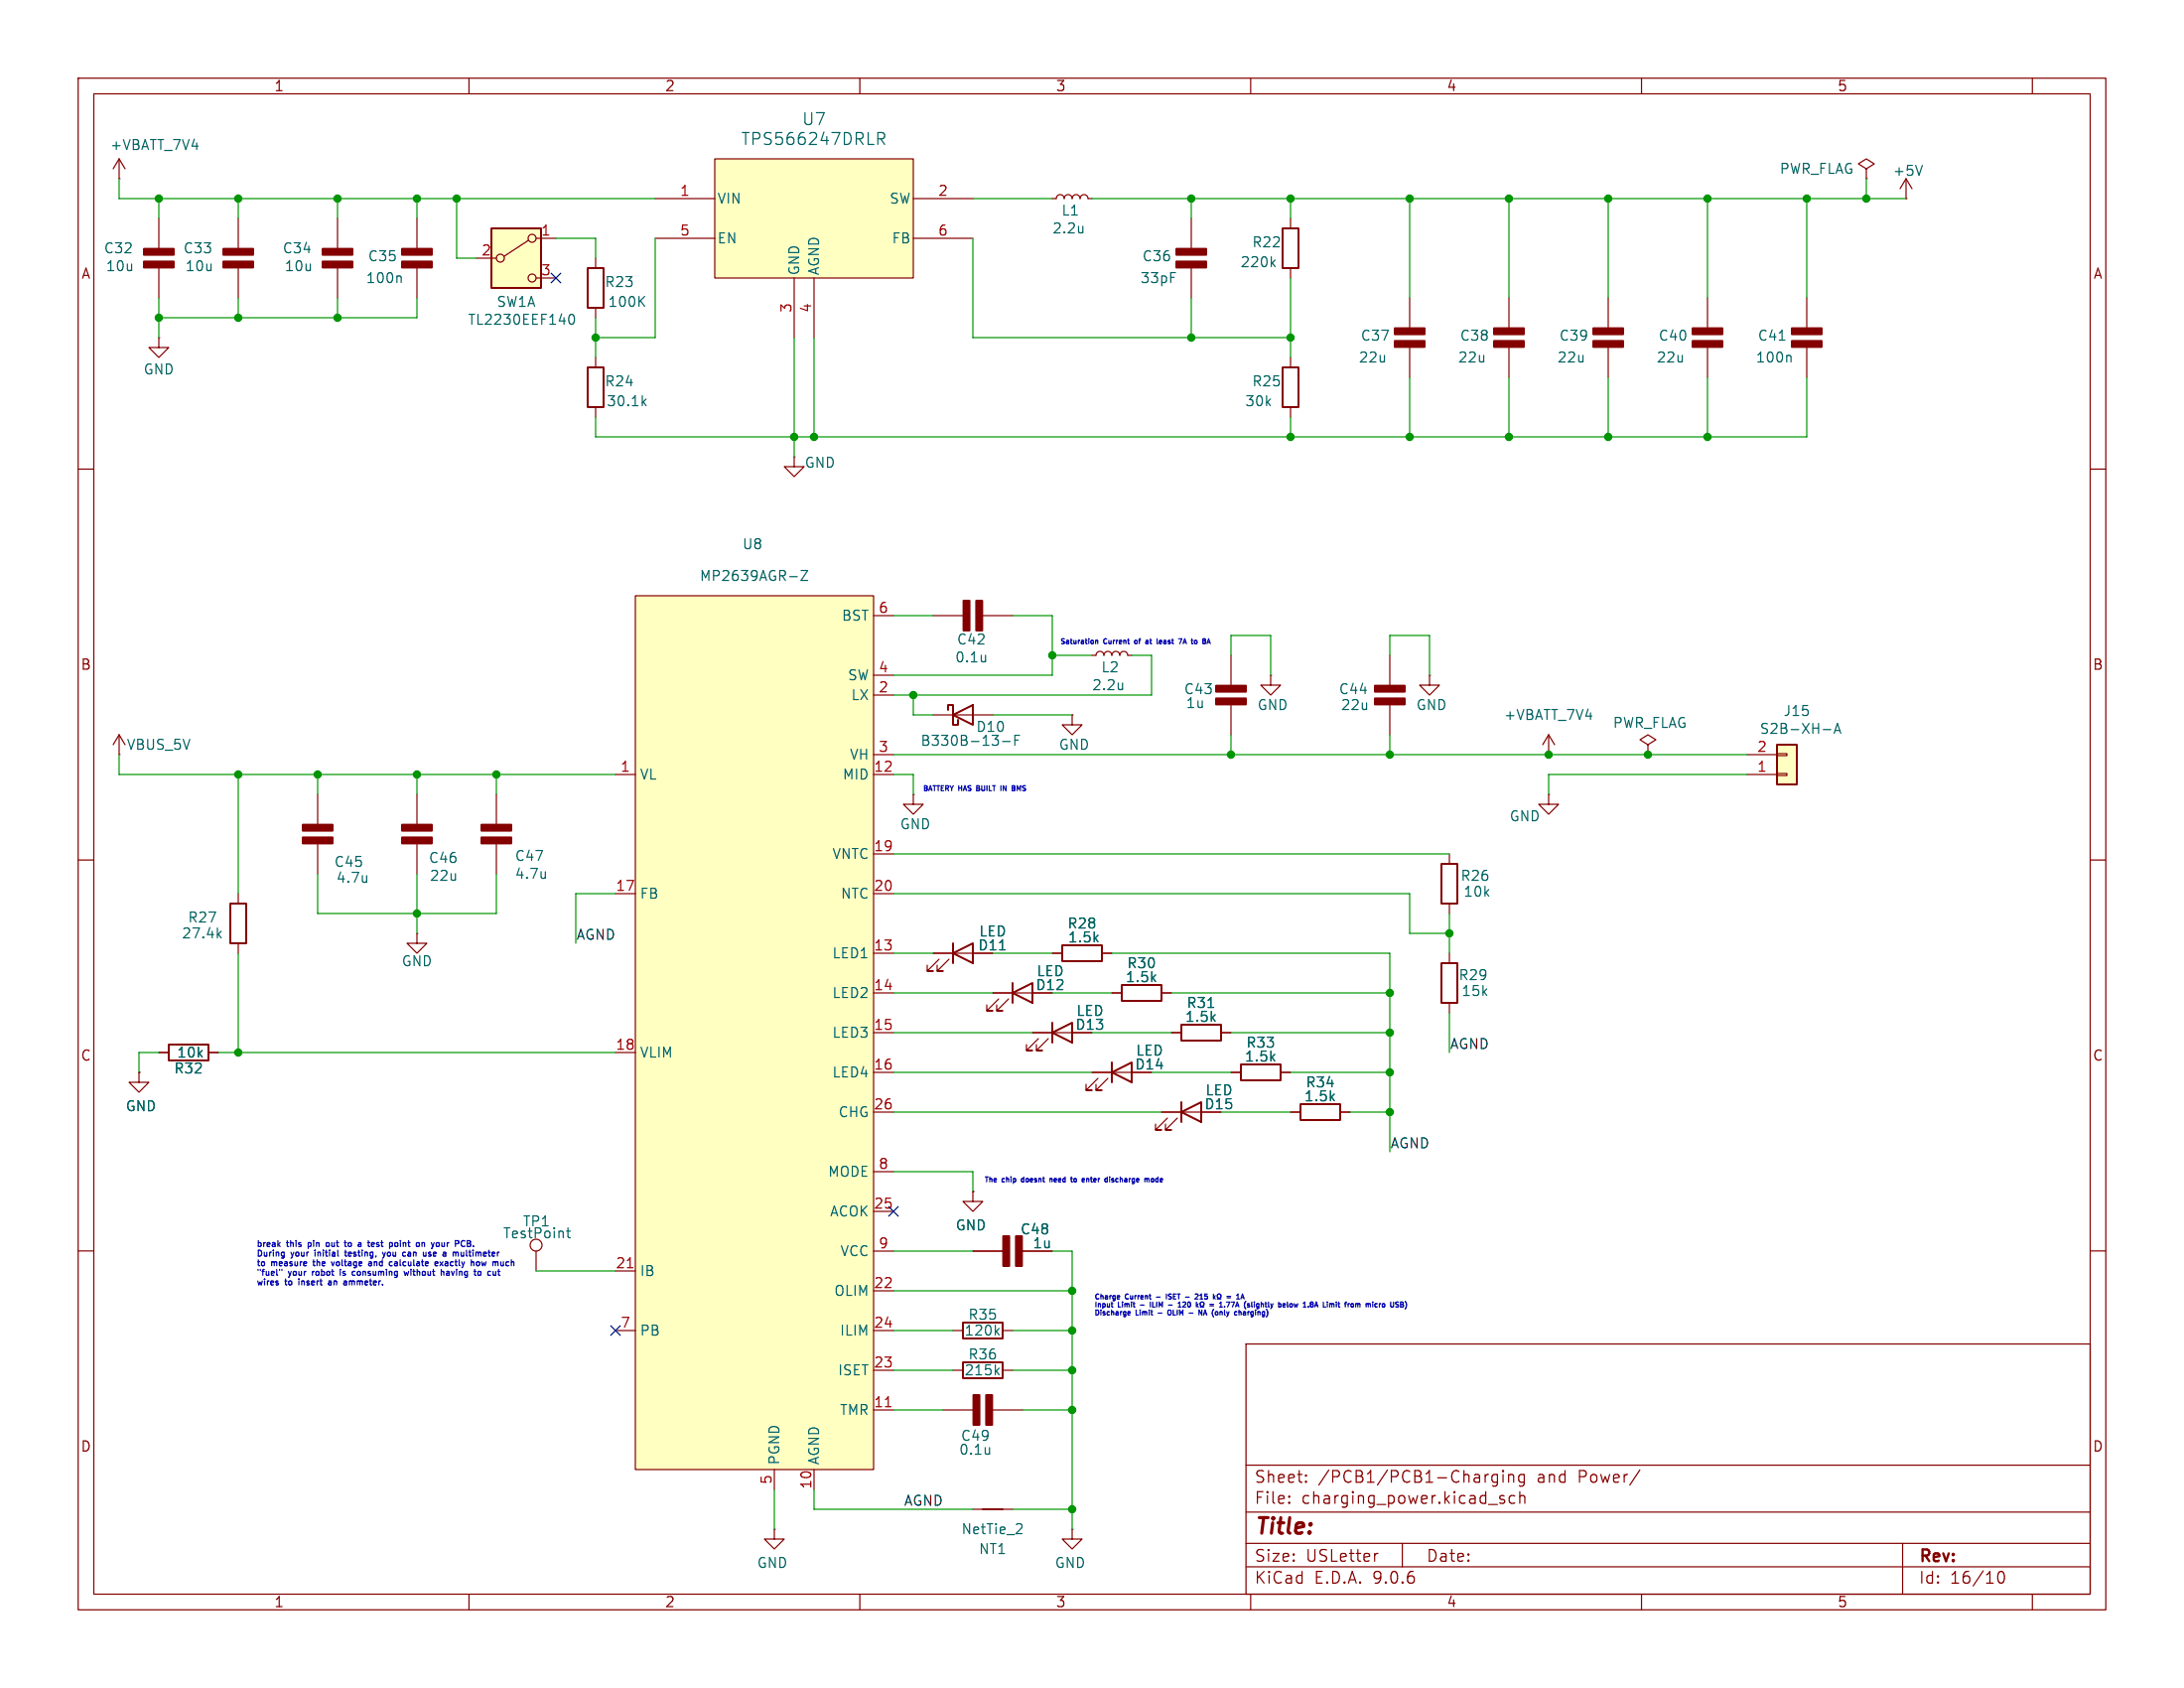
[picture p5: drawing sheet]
<svg xmlns="http://www.w3.org/2000/svg" width="279mm" height="216mm" viewBox="0 0 279 216" stroke-linecap="round" stroke-linejoin="round" font-family="sans-serif">
<g fill="none" stroke="#840000" stroke-width=".15">
<path d="M10 10h259.4v195.9h-259.4zM12 12h255.4v191.9h-255.4zM60 10v2M110 10v2M160 10v2M210 10v2M260 10v2M15.2 22.9h.1M15.2 20.3l-.7 1.3M15.2 20.3l.8 1.3M15.2 20.3v2.6M165.1 27.9v1.3"/>
<path d="M165.1 34.3v1.3M193 38.1v3.9M205.7 38.1v3.9M218.4 38.1v3.9M231.1 38.1v3.9M238.8 21.6l1-.6-1-.7-1.1 .7 1.1 .6v1.3M238.8 22.9h.1M193 44.4v3.9M205.7 44.4v3.9M218.4 44.4v3.9M231.1 44.4v3.9M10 60h2"/>
<path d="M119.4 78.7h3.9M125.7 78.7h3.8M267.4 60h2M139.7 83.8h.5a.51 .51 0 0 1 .5-.5 .51 .51 0 0 1 .5 .5 .51 .51 0 0 1 .5-.5 .51 .51 0 0 1 .5 .5 .51 .51 0 0 1 .5-.5 .51 .51 0 0 1 .6 .5 .51 .51 0 0 1 .5-.5 .51 .51 0 0 1 .5 .5h.5M157.5 83.8v3.9M157.5 90.1v3.9M162.6 86.4v1.2h1.2l-1.2 1.3-1.3-1.3h1.3M162.6 86.4h.1M182.9 86.4v1.2h1.2l-1.2 1.3-1.3-1.3h1.3M182.9 86.4h.1M198.1 96.5h.1M198.1 94l-.7 1.3"/>
<path d="M198.1 94l.8 1.3M198.1 94v2.5M210.8 95.3l1-.7-1-.6-1 .6 1 .7v1.2M210.8 96.5h.1M10 110h2M30.5 114.3v1.3M53.3 101.6v3.9M53.3 107.9v3.9M116.8 101.6v1.3h1.3l-1.3 1.2-1.2-1.2h1.2M116.8 101.6h.1M185.4 109.2v1.3M185.4 115.6v1.2"/>
<path d="M198.1 101.6v1.3h1.3l-1.3 1.2-1.3-1.2h1.3M198.1 101.6h.1M267.4 110h2M30.5 120.7v1.2M119.4 121.9h7.6M120.1 122.7l-1.5 1.5h.8h-.8v-.8M121.4 122.7l-1.5 1.5h.7h-.7v-.8M127 127h5.1M127.8 127.8l-1.6 1.5h.8h-.8v-.8M129 127.8l-1.5 1.5h.8h-.8v-.8M134.6 121.9h1.3M139.7 137.2h5.1"/>
<path d="M140.5 137.9l-1.6 1.5h.8h-.8v-.7M141 121.9h1.2M141.7 137.9l-1.5 1.5h.8h-.8v-.7M149.9 132.1h1.2M156.2 132.1h1.3M157.5 137.2h1.2M163.8 137.2h1.3M185.4 121.9v1.3M185.4 128.3v1.2M124.5 152.4v1.3h1.2l-1.2 1.2-1.3-1.2h1.3M124.5 152.4h.1M165.1 142.2h1.3"/>
<path d="M171.4 142.2h1.3M10 160h2M159.4 171.9h108v32h-108zM267.4 160h2M99.1 195.6v1.3h1.2l-1.2 1.2-1.3-1.2h1.3M99.1 195.6h.1M159.4 197.4h108M159.4 193.4h108M159.4 187.4h108M164.9 192.1l.1 .1-.1 .1M164.9 192.1v.1v.1M164.9 191.4v.1"/>
<path d="M164.9 192.1v.2M164.9 191.4h.1l-.1 .1M167.1 189.4v.1v.1M167.1 189.4l-.1 .1 .1 .1M167.1 188.7v.1M167.1 189.4v.2M167.1 188.7h-.1l.1 .1M176.3 198.7l-.3 .1M179.4 197.4v3M191.6 188.6v1.2a.41 .41 0 0 1-.7 .2M191.6 188.7l-.5-.1-.2 .3v.4l.1 .2 .1 .1 .5-.1M192.3 188.1v.1"/>
<path d="M192.3 188.6v1M192.3 188.1l-.1 .1h.1M192.3 188.1l.1 .1h-.1M192.4 191.4l-.3-.1-.2 .2v.2l.5 .2 .1 .1-.1 .2-.1 .1-.4-.1M193 188.7a.37 .37 0 0 1 .6 .1v.8M193 188.6v1M193.8 191.4l-.4-.1-.3 .3v.4l.1 .2 .2 .1 .4-.1M194.4 191.4a.37 .37 0 0 1 .7 .1v.8M194.4 190.8v1.5M195 188.6v1.2a.41 .41 0 0 1-.6 .2M195 188.7l-.4-.1-.3 .3v.4l.1 .2 .2 .1 .4-.1M209.8 188l-1.3 1.9"/>
<path d="M243.4 197.4v6.5M60 203.9v2M110 203.9v2M159.4 200.4h108M160 203.9v2M210 203.9v2M255.7 201.1a.36 .36 0 0 1 .4-.1 .36 .36 0 0 1 .3 .3 .77 .77 0 0 1-.5 1.2 .91 .91 0 0 1-.2-1.4zM260 203.9v2"/>
</g>
<g fill="none" stroke="#840000" stroke-width=".25">
<path d="M164.1 29.2h2v5.1h-2zM29.5 115.6h2v5.1h-2zM184.4 110.5h2v5.1h-2zM121.9 121.9l2.6-1.2v2.5zM121.9 120.7v2.5M129.5 127l2.6-1.3v2.6zM129.5 125.7v2.6M135.9 120.9h5.1v2h-5.1zM142.2 137.2l2.6-1.3v2.5zM142.2 135.9v2.5M151.1 131.1h5.1v2h-5.1zM158.7 136.1h5.1v2.1h-5.1z"/>
<path d="M184.4 123.2h2v5.1h-2zM166.4 141.2h5v2.1h-5z"/>
</g>
<path d="M162.8 33.6l.3 .5M163.1 33.3l-.5 .4M227.6 43.5h.7M228.9 45.5l.2 .1v.7M126.1 83.8v.9M126.1 84.5l-.1 .1M143.6 87.4v.8M143.6 88.1h-.1M27.9 119.5l.4 .5M28.3 119.1l-.5 .5M127.9 121.5h.7M154.5 128.8h.8" fill="none" stroke="#006464" stroke-width=".15"/>
<g fill="#840000" stroke="#840000" stroke-width=".25">
<path d="M216.5 43.6h3.8v.8h-3.8z"/>
<path d="M216.5 42h3.8v.7h-3.8z"/>
<path d="M191.1 43.6h3.8v.8h-3.8z"/>
<path d="M191.1 42h3.8v.7h-3.8z"/>
<path d="M51.4 105.5h3.8v.7h-3.8z"/>
<path d="M51.4 107.1h3.8v.8h-3.8z"/>
<path d="M203.8 43.6h3.8v.8h-3.8z"/>
<path d="M203.8 42h3.8v.7h-3.8z"/>
<path d="M229.2 43.6h3.8v.8h-3.8z"/>
<path d="M229.2 42h3.8v.7h-3.8z"/>
<path d="M123.3 76.8h.7v3.8h-.7z"/>
<path d="M124.9 76.8h.8v3.8h-.8z"/>
<path d="M155.6 89.3h3.8v.8h-3.8z"/>
<path d="M155.6 87.7h3.8v.8h-3.8z"/>
</g>
<path d="M227.3 95.3h2.6v5h-2.6z" fill="#ffffc2"/>
<path d="M164.1 47h2v5.1h-2zM121.3 90.8v-.6h.6v2.5h.7v-.6M121.9 91.4l2.6-1.2v2.5zM227.3 95.3h2.6v5h-2.6zM134.6 132.1l2.6-1.3v2.6zM134.6 130.8v2.6M143.5 126h5.1v2h-5.1zM151.1 142.2l2.6-1.2v2.5zM151.1 141v2.5M123.2 169.2h5.1v2h-5.1zM123.2 174.2h5.1v2.1h-5.1zM125.7 193h2.6" fill="none" stroke="#840000" stroke-width=".25"/>
<g fill="none" stroke="#840000" stroke-width=".15">
<path d="M134.6 25.4h.5a.51 .51 0 0 1 .5-.5 .51 .51 0 0 1 .5 .5 .51 .51 0 0 1 .6-.5 .51 .51 0 0 1 .5 .5 .51 .51 0 0 1 .5-.5 .51 .51 0 0 1 .5 .5 .51 .51 0 0 1 .5-.5 .51 .51 0 0 1 .5 .5h.5M152.4 27.9v3.9M152.4 34.2v3.9M180.3 38.1v3.9M243.8 25.4h.1M243.8 22.9l-.7 1.2M243.8 22.9l.8 1.2M243.8 22.9v2.5M165.1 45.7v1.3M165.1 52.1v1.2M180.3 44.4v3.9M119.4 91.4h7.6"/>
<path d="M137.2 91.4v1.3h1.2l-1.2 1.3-1.3-1.3h1.3M137.2 91.4h.1M177.8 83.8v3.9M177.8 90.1v3.9M223.5 99.1h3.8M223.5 96.5h3.8M227.3 98.9h1.3v.3h-1.3zM227.3 96.4h1.3v.2h-1.3zM53.3 119.4v1.3h-1.2l1.2 1.2 1.3-1.2h-1.3M53.3 119.4h.1M63.5 101.6v3.9M63.5 107.9v3.9"/>
<path d="M132.1 132.1h5.1M132.8 132.8l-1.5 1.6h.8h-.8v-.8M134.1 132.8l-1.5 1.6h.7h-.7v-.8M142.2 127h1.3M148.6 127h1.3M148.6 142.2h5.1M149.4 143l-1.6 1.5h.8h-.8v-.7M150.6 143l-1.5 1.5h.8h-.8v-.7M68.6 160v2.6M121.9 170.2h1.3M121.9 175.3h1.3M124.5 160h3.8"/>
<path d="M128.3 170.2h1.2M128.3 175.3h1.2M130.7 160h3.9M120.6 180.3h3.9M124.5 193h5M126.9 180.3h3.9M137.2 195.6v1.3h1.2l-1.2 1.2-1.3-1.2h1.3M137.2 195.6h.1"/>
<circle cx="68.6" cy="159.3" r=".76"/>
</g>
<g fill="none" stroke="#006464" stroke-width=".15">
<path d="M138.5 28.9v.9M138.5 29.7h.1M245.9 21.2l-.4 1.2M128.3 94.8h.9M129.8 94.7h.5M130.4 94.1h-.6v1.2M233.3 93.3h.9M234.6 93.8l.5-1.3 .4 1.3M234.8 93.4h.6M69.8 111.5v.8M69.8 112.2l-.1 .1M72.5 157.5h.5"/>
<path d="M72.7 157v1.1v.2h.3M127.5 170.3l.3 .5M127.5 175.4l.3 .4M127.8 169.9l-.5 .5M127.8 175l-.5 .5M126.6 185.2v.8M126.6 185.9h-.1M130.5 194.9h.1a.34 .34 0 0 1 .1 .5l-.7 .8h.7"/>
</g>
<g fill="#840000" stroke="#840000" stroke-width=".25">
<path d="M175.9 87.7h3.8v.8h-3.8z"/>
<path d="M175.9 89.3h3.8v.8h-3.8z"/>
<path d="M128.3 158.1h.8v3.8h-.8z"/>
<path d="M130 158.1h.7v3.8h-.7z"/>
<path d="M124.5 178.4h.8v3.8h-.8z"/>
<path d="M126.2 178.4h.7v3.8h-.7z"/>
<path d="M150.5 33.5h3.8v.7h-3.8z"/>
<path d="M150.5 31.8h3.8v.8h-3.8z"/>
<path d="M178.4 43.6h3.8v.8h-3.8z"/>
<path d="M178.4 42h3.8v.7h-3.8z"/>
<path d="M61.6 105.5h3.8v.7h-3.8z"/>
<path d="M61.6 107.1h3.8v.8h-3.8z"/>
</g>
<path d="M91.4 20.3h25.4v15.3h-25.4z" fill="#ffffc2"/>
<g fill="none" stroke="#840000" stroke-width=".15">
<path d="M20.3 27.9v3.9M20.3 34.2v3.9M30.5 27.9v3.9M30.5 34.2v3.9M43.2 27.9v3.9M43.2 34.2v3.9M53.3 27.9v3.9M53.3 34.2v3.9M76.2 33v1.3M76.2 39.4v1.2M83.8 25.4h7.6M83.8 30.5h7.6"/>
<path d="M91.4 20.3h25.4v15.3h-25.4zM101.6 35.6v7.6M104.1 35.6v7.6M116.8 25.4h7.7M116.8 30.5h7.7"/>
</g>
<path d="M112.3 17h.6a.41 .41 0 0 1 .3 .4 .41 .41 0 0 1-.3 .4h-.6M112.7 17.8l.5 .7M51.1 35.3l.2 .2v.6M81.9 38.5l.6 .7M82.5 37.9l-.8 .7" fill="none" stroke="#006464" stroke-width=".15"/>
<g fill="#840000" stroke="#840000" stroke-width=".25">
<path d="M18.4 33.5h3.8v.7h-3.8z"/>
<path d="M18.4 31.8h3.8v.8h-3.8z"/>
<path d="M41.3 33.5h3.8v.7h-3.8z"/>
<path d="M41.3 31.8h3.8v.8h-3.8z"/>
<path d="M28.6 33.5h3.8v.7h-3.8z"/>
<path d="M28.6 31.8h3.8v.8h-3.8z"/>
<path d="M51.4 33.5h3.8v.7h-3.8z"/>
<path d="M51.4 31.8h3.8v.8h-3.8z"/>
</g>
<path d="M75.2 34.3h2v5.1h-2z" fill="none" stroke="#840000" stroke-width=".25"/>
<path d="M62.9 29.2h6.3v7.6h-6.3z" fill="#ffffc2"/>
<g fill="none" stroke="#840000" stroke-width=".15">
<path d="M61 33h2.5M67.6 30.7l-3.1 2.1M68.6 30.5h2.5M68.6 35.6h2.5M20.3 43.2v1.3h1.3l-1.3 1.2-1.3-1.2h1.3M20.3 43.2h.1M76.2 45.7v1.3M76.2 52.1v1.2M101.6 58.4v1.3h1.3l-1.3 1.3-1.3-1.3h1.3M101.6 58.4h.1"/>
<circle cx="64" cy="33" r=".51"/>
<circle cx="68.1" cy="35.6" r=".51"/>
<circle cx="68.1" cy="30.5" r=".51"/>
</g>
<path d="M62.9 29.2h6.3v7.6h-6.3zM75.2 47h2v5.1h-2z" fill="none" stroke="#840000" stroke-width=".25"/>
<path d="M72.9 40.3l.3-.1a.79 .79 0 0 1 0 1.3h-.1a.84 .84 0 0 1-.2-1.2zM82.3 51.4l.4 .5M82.7 51l-.5 .5" fill="none" stroke="#006464" stroke-width=".15"/>
<path d="M81.3 76.2h30.5v111.8h-30.5z" fill="#ffffc2"/>
<g fill="none" stroke="#840000" stroke-width=".15">
<path d="M81.3 76.2h30.5v111.8h-30.5zM111.8 78.7h2.5M15.2 96.5h.1M15.2 94l-.7 1.3M15.2 94l.8 1.3M15.2 94v2.5M78.7 99.1h2.6M111.8 99.1h2.5M111.8 86.4h2.5M111.8 88.9h2.5M111.8 96.5h2.5M40.6 101.6v3.9"/>
<path d="M40.6 107.9v3.9M78.7 114.3h2.6M111.8 114.3h2.5M111.8 109.2h2.5M17.8 137.2v1.2h-1.3l1.3 1.3 1.2-1.3h-1.2M17.8 137.2h.1M20.3 134.6h1.3M26.7 134.6h1.2M78.7 134.6h2.6M111.8 121.9h2.5M111.8 127h2.5M111.8 132.1h2.5"/>
<path d="M111.8 137.2h2.5M119.4 121.9h2.5M124.5 121.9h2.5M127 127h2.5M132.1 132.1h2.5M134.6 121.9h1.3M139.7 137.2h2.5M141 121.9h1.2M142.2 127h1.3M148.6 127h1.3M149.9 132.1h1.2M156.2 132.1h1.3"/>
<path d="M157.5 137.2h1.2M163.8 137.2h1.3M111.8 142.2h2.5M111.8 149.9h2.5M111.8 154.9h2.5M124.5 152.4h.1M148.6 142.2h2.5M165.1 142.2h1.3M171.4 142.2h1.3M78.7 162.6h2.6M78.7 170.2h2.6M111.8 170.2h2.5"/>
<path d="M111.8 160h2.5M111.8 165.1h2.5M111.8 175.3h2.5M124.5 160h3.8M130.7 160h3.9M99.1 188v2.5M104.1 188v2.5M111.8 180.3h2.5"/>
</g>
<path d="M80.3 162.1h.7M113.3 179.9h.7" fill="none" stroke="#a90000" stroke-width=".15"/>
<path d="M102.5 73h.8l-.8 1.2h.8M46.9 112v.8M46.9 112.7l-.1 .1M127.9 121.5h.7M154.5 128.8h.8" fill="none" stroke="#006464" stroke-width=".15"/>
<path d="M21.6 133.6h5.1v2h-5.1z" fill="none" stroke="#840000" stroke-width=".25"/>
<g fill="#840000" stroke="#840000" stroke-width=".25">
<path d="M38.7 105.5h3.8v.7h-3.8z"/>
<path d="M38.7 107.1h3.8v.8h-3.8z"/>
</g>
<g fill="none" stroke="#009600" stroke-width=".15">
<path d="M15.2 22.9v2.5h68.6M20.3 25.4v2.5M20.3 38.1v5.1M30.5 25.4v2.5M30.5 38.1v2.5M43.2 25.4v2.5M43.2 38.1v2.5M53.3 38.1v2.5h-33M53.3 25.4v2.5M58.4 25.4v7.6h2.6M71.1 30.5h5.1v2.5M83.8 30.5v12.7h-7.6"/>
<path d="M124.5 30.5v12.7h40.6M124.5 25.4h10.1M139.7 25.4h104.1M152.4 25.4v2.5M152.4 38.1v5.1M165.1 25.4v2.5M165.1 35.6v10.1M180.3 25.4v12.7M193 25.4v12.7M205.7 25.4v12.7M218.4 25.4v12.7M231.1 25.4v12.7"/>
<path d="M238.8 22.9v2.5M76.2 40.6v5.1M101.6 43.2v15.2M104.1 43.2v12.7M165.1 53.3v2.6M180.3 48.3v7.6M193 48.3v7.6M205.7 48.3v7.6M218.4 48.3v7.6M231.1 48.3v7.6h-154.9v-2.6M114.3 78.7h5.1M129.5 78.7h5.1v7.7h-20.3"/>
<path d="M15.2 96.5v2.6h63.5M30.5 99.1v15.2M40.6 99.1v2.5M53.3 99.1v2.5M63.5 99.1v2.5M114.3 99.1h2.5v2.5M114.3 96.5h109.2M116.8 88.9v2.5h2.6M127 91.4h10.2M134.6 83.8h5.1M144.8 83.8h2.5v5.1h-33M157.5 83.8v-2.5h5.1v5.1"/>
<path d="M157.5 94v2.5M177.8 83.8v-2.5h5.1v5.1M177.8 94v2.5M223.5 99.1h-25.4v2.5M40.6 111.8v5h22.9v-5M53.3 111.8v7.6M78.7 114.3h-5v6.4M114.3 114.3h66v5.1h5.1M114.3 109.2h71.1M185.4 116.8v5.1M20.3 134.6h-2.5v2.6M27.9 134.6h50.8"/>
<path d="M30.5 121.9v12.7M114.3 137.2h25.4M114.3 132.1h17.8M114.3 121.9h5.1M114.3 127h12.7M127 121.9h7.6M134.6 127h7.6M139.7 132.1h10.2M142.2 121.9h35.6v25.4M147.3 137.2h10.2M149.9 127h27.9M157.5 132.1h20.3"/>
<path d="M165.1 137.2h12.7M185.4 129.5v5.1M114.3 142.2h34.3M114.3 149.9h10.2v2.5M156.2 142.2h8.9M172.7 142.2h5.1M68.6 162.6h10.1M114.3 175.3h7.6M114.3 170.2h7.6M114.3 160h10.2M114.3 165.1h22.9M129.5 175.3h7.7"/>
<path d="M129.5 170.2h7.7M134.6 160h2.6v35.6M99.1 190.5v5.1M104.1 190.5v2.5h20.4M114.3 180.3h6.3M129.5 193h7.7M130.8 180.3h6.4"/>
</g>
<path d="M70.5 35l1.2 1.2M71.7 35l-1.2 1.2M113.7 154.3l1.2 1.2M114.9 154.3l-1.2 1.2M78.1 169.6l1.2 1.2M79.3 169.6l-1.2 1.2" fill="none" stroke="#000084" stroke-width=".15"/>
<g fill="none" stroke="#0000c2" stroke-width=".15">
<path d="M139.8 81.9l.1 .1v.2l-.1 .1M140.2 82l.2-.1v.4M140.2 81.9v.4M144.2 81.9h.3M144.4 82.3h.1M145.3 81.9l-.1 .1v.2l.1 .1M146.6 81.9h.2l.1 .4M146.9 82.1l-.3 .1 .1 .1h.2M148.3 82.1h.3v-.2h-.2l-.1 .1 .1 .3h.2M150.8 81.7h.4l-.3 .6M151.4 82.3l.2-.6 .2 .6M151.4 82.2h.3"/>
<path d="M125 100.8h.2M125.2 100.5h-.2v.6h.2M128.3 101.1v-.6l.4 .6M129.8 100.9v.2M130.3 100.9l-.2-.4v.6M35.6 159.1l.2 .3M35.8 158.9l-.2 .3M39.4 158.9v.8M39.4 159.4h.1M39.5 158.9l-.1 .1M42.1 159l-.2-.1-.2 .2 .1 .3h.3M44 158.9h.3"/>
<path d="M44.2 159.9v.7l.2 .1M44.2 159.4h.1M44.8 158.9l-.2 .2v.3h.2M47.1 158.7v.6M48.2 159.4h.2M48.4 158.9l-.2 .1v.1l.2 .1M50.6 158.9l.3 .2v.3h-.3M51.2 158.7h.1M51.2 158.9v.5M57.2 158.9v.5M57.4 158.9l-.2 .2M58.7 158.8l-.1-.1h-.3v.7"/>
<path d="M59.5 158.7h-.3l-.1 .1M59.7 159.9v.7l.1 .1M60 159l.2 .2-.1 .2M60.1 159l.1-.1-.1-.2h-.3v.7M60.6 159.4h.1M130.8 150.7l-.1 .2v.1l.1 .2M134.3 150.7v.5M134.3 150.8h.3v.4M137.4 150.8h.3v.3h-.3zM139 150.8h.3v.4M139.5 150.7h.2M142.5 150.8l-.2-.1-.1 .1 .3 .2v.1h-.3"/>
<path d="M142.8 150.8v.3M147.3 150.8h.3l-.1 .3h-.2zM148.1 150.8l-.1-.1-.2 .2 .1 .2h.2M148.1 150.5v.7M35.5 164.1l.1 .1-.1 .1M35.5 163.8l.1 .1M36.1 160.2h.2M36.3 160.2v.6l-.2 .1M36.3 160.6l-.2 .1M38.2 163.8v.5M40 162.6v.5M40 161.4h.3"/>
<path d="M40.1 162.6l-.1 .2M40.3 160.2v.5M42 163.9l.3-.1 .1 .1M42.4 164l-.4 .2 .1 .1h.3M42.4 161.4l.2 .5 .2-.5M43.5 162.6v.5M43.9 163.1h.1M43.9 162.8h.1M44.1 160.2h.3M44.1 163.8l.2 .1v.4M44.3 164.3h-.2M44.3 164l-.2 .1"/>
<path d="M45.4 163.1h-.2M47.5 161.5v.4M47.5 161.6l-.3 .1 .1 .2h.2M48.9 160.2l.2 .5M49.1 160.7l-.2 .2M49.3 160.2l-.2 .5M49.6 160.2v.4M50.8 161.6l-.3 .1 .1 .2h.2M51.7 162.6l.1 .5 .2-.3 .1 .3 .2-.5M52.5 160.3l-.3 .2 .1 .2 .2-.1M52.6 162.6v.5M55.1 160.2h-.2l-.1 .1 .1 .1h.2v.2h-.3"/>
<path d="M55.7 161.6h.3v-.2h-.2l-.1 .1v.4h.3M56.3 161.4l.4 .5M56.7 161.4l-.4 .5M56.7 162.6l.1 .1v.4M57.5 162.8l-.4 .1 .1 .2h.3M57.5 162.7v.4M58 160.2v.5M61 161.5l.1-.1 .2 .1v.4l-.3-.1zM61.4 162.6l.1 .2v.2l-.1 .1M61.6 161.4l.1 .5 .2-.4M63.7 162.6h.3M63.8 163l.2 .1"/>
<path d="M65 161.4h-.1l-.2 .1 .1 .3 .2 .1M142.2 166.5v.6l.2 .1M143 165.7l.2 .1v.1h-.3M143.2 166.1h-.2M144.3 168l.3-.1v-.1h-.2l-.1 .1v.3h.3M145.9 166.9h.5M147.2 166.5v.7M147.5 166.5v.7h.3M147.9 165.9h.5M148.2 167.9h.4M149.2 165.5v.6M149.4 167.6v.4l.1 .2 .3-.1v-.5"/>
<path d="M149.5 166.1h.2M149.5 166.9h.5M149.8 165.5l-.3 .1v.2h.2M150.9 166.5v.7M151.7 166.7l-.4 .5h.4M152 166.7v.3M152.1 167.9h.5M152.9 165.6l.2-.1 .2 .2-.4 .4M153.5 166.1h.4M153.5 165.7l.2-.2v.6M153.8 167.6v.6l-.4-.6v.6M153.8 166.5l.2 .2v.3h-.1"/>
<path d="M153.9 167.2h.1M154 168.2l.2-.6 .2 .6M154 168h.3M154.8 166.8h.5M154.8 167h.5M155.3 167.5l-.1 .1M156 165.5l.2 .2v.2l-.1 .1M156 167.2h.4M156.1 166.1h.1M156.1 166.7l.1-.2v.7M156.3 167.8l.1 .1v.3M156.9 166.5h.4l-.3 .7"/>
<path d="M157 165.8h.4M157 166h.4M157.5 166.5h.4l-.2 .7M158.1 167h.3M158.2 166.1h.4M158.2 165.7l.2-.2v.6M158.3 166.5l-.2 .7M158.7 166.1l.3-.6 .2 .6M159.1 167.8h.2v.4M159.3 167.9l-.3 .1 .1 .2h.2M159.6 167.8v.4M159.8 167.8l-.2 .1"/>
<path d="M161.3 166.5v.7M161.3 166.8h.3v.4M165.2 166.7l.1 .2v.1l-.1 .2M165.5 166.7l.2 .5 .1-.3 .1 .3 .1-.5M169.3 166.5v.7h.3M169.8 166.5v.1M169.8 166.7v.5M172 166.7h.3M172.2 166.5h.1M172.5 166.7v.5M172.7 166.7l-.2 .2M175.1 166.7l.2 .1v.4"/>
<path d="M175.6 166.5v.1M175.6 166.7v.5M178.3 166.5v.5l-.1 .2M178.9 167l-.1 .2-.3-.1M178.9 166.6h-.3a.27 .27 0 0 0 .3 .3v.1M179.8 166.4v.2"/>
</g>
<g fill="#009600" stroke="#009600" stroke-width=".15">
<circle cx="198.1" cy="96.5" r=".46"/>
<circle cx="185.4" cy="119.4" r=".46"/>
<circle cx="177.8" cy="132.1" r=".46"/>
<circle cx="177.8" cy="137.2" r=".46"/>
<circle cx="177.8" cy="96.5" r=".46"/>
<circle cx="210.8" cy="96.5" r=".46"/>
<circle cx="137.2" cy="165.1" r=".46"/>
<circle cx="137.2" cy="175.3" r=".46"/>
<circle cx="137.2" cy="170.2" r=".46"/>
<circle cx="137.2" cy="193" r=".46"/>
<circle cx="137.2" cy="180.3" r=".46"/>
<circle cx="177.8" cy="142.2" r=".46"/>
<circle cx="177.8" cy="127" r=".46"/>
<circle cx="157.5" cy="96.5" r=".46"/>
<circle cx="134.6" cy="83.8" r=".46"/>
<circle cx="116.8" cy="88.9" r=".46"/>
<circle cx="180.3" cy="25.4" r=".46"/>
<circle cx="193" cy="25.4" r=".46"/>
<circle cx="218.4" cy="55.9" r=".46"/>
<circle cx="231.1" cy="25.4" r=".46"/>
<circle cx="238.8" cy="25.4" r=".46"/>
<circle cx="218.4" cy="25.4" r=".46"/>
<circle cx="205.7" cy="25.4" r=".46"/>
<circle cx="180.3" cy="55.9" r=".46"/>
<circle cx="165.1" cy="55.9" r=".46"/>
<circle cx="152.4" cy="25.4" r=".46"/>
<circle cx="165.1" cy="25.4" r=".46"/>
<circle cx="193" cy="55.9" r=".46"/>
<circle cx="205.7" cy="55.9" r=".46"/>
<circle cx="165.1" cy="43.2" r=".46"/>
<circle cx="152.4" cy="43.2" r=".46"/>
<circle cx="58.4" cy="25.4" r=".46"/>
<circle cx="53.3" cy="25.4" r=".46"/>
<circle cx="20.3" cy="25.4" r=".46"/>
<circle cx="30.5" cy="25.4" r=".46"/>
<circle cx="43.2" cy="25.4" r=".46"/>
<circle cx="30.5" cy="40.6" r=".46"/>
<circle cx="76.2" cy="43.2" r=".46"/>
<circle cx="63.5" cy="99.1" r=".46"/>
<circle cx="53.3" cy="99.1" r=".46"/>
<circle cx="104.1" cy="55.9" r=".46"/>
<circle cx="101.6" cy="55.9" r=".46"/>
<circle cx="40.6" cy="99.1" r=".46"/>
<circle cx="43.2" cy="40.6" r=".46"/>
<circle cx="20.3" cy="40.6" r=".46"/>
<circle cx="30.5" cy="134.6" r=".46"/>
<circle cx="30.5" cy="99.1" r=".46"/>
<circle cx="53.3" cy="116.8" r=".46"/>
</g>
<text font-size="2.8" fill="#840000" x="160.4" y="196.8">Title:</text>
<g font-size="2.1" fill="#006464">
<text x="102.5" y="16.2">U7</text>
<text x="94.7" y="18.8">TPS566247DRLR</text>
</g>
<g font-size="2.1" fill="#840000">
<text x="160.4" y="189.9">Sheet:</text>
<text x="168.6" y="189.9">/PCB1/PCB1-Charging</text>
<text x="196.7" y="189.9">and</text>
<text x="202.1" y="189.9">Power/</text>
<text x="160.4" y="192.6">File:</text>
<text x="166.5" y="192.6">charging_power.kicad_sch</text>
<text x="160.4" y="202.8">KiCad</text>
<text x="160.4" y="200">Size:</text>
<text x="167.1" y="200">USLetter</text>
<text x="168.1" y="202.8">E.D.A.</text>
<text x="175.7" y="202.8">9.0.6</text>
<text x="182.4" y="200">Date:</text>
<text x="245.4" y="200.2">Rev:</text>
<text x="245.4" y="202.8">Id:</text>
<text x="249.5" y="202.8">16/10</text>
</g>
<g font-size="1.8" fill="#840000">
<text x="35" y="11.9">1</text>
<text x="85" y="11.9">2</text>
<text x="135" y="11.9">3</text>
<text x="185" y="11.9">4</text>
<text x="235" y="11.9">5</text>
<text x="10.3" y="35.9">A</text>
<text x="267.7" y="35.9">A</text>
<text x="10.3" y="85.9">B</text>
<text x="267.7" y="85.9">B</text>
<text x="132.4" y="126.8">D12</text>
<text x="137.5" y="131.9">D13</text>
<text x="10.3" y="135.9">C</text>
<text x="145.1" y="137">D14</text>
<text x="267.7" y="135.9">C</text>
<text x="154" y="142.1">D15</text>
<text x="10.3" y="185.9">D</text>
<text x="267.7" y="185.9">D</text>
<text x="35" y="205.8">1</text>
<text x="85" y="205.8">2</text>
<text x="135" y="205.8">3</text>
<text x="185" y="205.8">4</text>
<text x="235" y="205.8">5</text>
</g>
<g font-size="1.8" fill="#006464">
<text x="14" y="19.4">+VBATT_7V4</text>
<text x="227.6" y="22.5">PWR_FLAG</text>
<text x="242.1" y="22.7">+5V</text>
<text x="91.7" y="26.3">VIN</text>
<text x="113.7" y="26.3">SW</text>
<text x="135.7" y="27.8">L1</text>
<text x="13.2" y="32.6">C32</text>
<text x="13.5" y="34.9">10u</text>
<text x="23.4" y="32.6">C33</text>
<text x="23.6" y="34.9">10u</text>
<text x="36.1" y="32.6">C34</text>
<text x="36.3" y="34.9">10u</text>
<text x="47" y="33.6">C35</text>
<text x="91.7" y="31.3">EN</text>
<text x="102.5" y="35.3" transform="rotate(-90 102.5 35.3)">GND</text>
<text x="105" y="35.3" transform="rotate(-90 105 35.3)">AGND</text>
<text x="114" y="31.3">FB</text>
<text x="134.6" y="30.1">2.2u</text>
<text x="146.1" y="33.6">C36</text>
<text x="158.6" y="34.4">220k</text>
<text x="160.1" y="31.9">R22</text>
<text x="46.7" y="36.4">100n</text>
<text x="59.8" y="41.8">TL2230EEF140</text>
<text x="63.5" y="39.5">SW1A</text>
<text x="77.3" y="36.9">R23</text>
<text x="77.7" y="39.5">100K</text>
<text x="145.8" y="36.4">33pF</text>
<text x="173.7" y="46.6">22u</text>
<text x="174" y="43.8">C37</text>
<text x="186.4" y="46.6">22u</text>
<text x="186.7" y="43.8">C38</text>
<text x="199.1" y="46.6">22u</text>
<text x="199.4" y="43.8">C39</text>
<text x="211.8" y="46.6">22u</text>
<text x="212.1" y="43.8">C40</text>
<text x="224.5" y="46.6">100n</text>
<text x="224.8" y="43.8">C41</text>
<text x="18.3" y="48.1">GND</text>
<text x="77.3" y="49.6">R24</text>
<text x="77.5" y="52.2">30.1k</text>
<text x="159.2" y="52.2">30k</text>
<text x="160.1" y="49.6">R25</text>
<text x="102.9" y="60">GND</text>
<text x="94.9" y="70.5">U8</text>
<text x="89.4" y="74.5">MP2639AGR-Z</text>
<text x="107.6" y="79.6">BST</text>
<text x="122.3" y="82.7">C42</text>
<text x="108.4" y="87.2">SW</text>
<text x="108.8" y="89.8">LX</text>
<text x="122.1" y="84.9">0.1u</text>
<text x="139.6" y="88.5">2.2u</text>
<text x="140.8" y="86.2">L2</text>
<text x="151.4" y="89">C43</text>
<text x="171.2" y="89">C44</text>
<text x="117.7" y="95.6">B330B-13-F</text>
<text x="124.8" y="93.8">D10</text>
<text x="151.6" y="90.8">1u</text>
<text x="160.8" y="91">GND</text>
<text x="171.5" y="91">22u</text>
<text x="181.1" y="91">GND</text>
<text x="192.3" y="92.3">+VBATT_7V4</text>
<text x="206.3" y="93.3">PWR_FLAG</text>
<text x="225" y="94.1">S2B-XH-A</text>
<text x="228.1" y="91.8">J15</text>
<text x="16.1" y="96.1">VBUS_5V</text>
<text x="81.8" y="99.9">VL</text>
<text x="107.7" y="99.9">MID</text>
<text x="108.6" y="97.4">VH</text>
<text x="135.4" y="96.1">GND</text>
<text x="115.1" y="106.3">GND</text>
<text x="193" y="105.3">GND</text>
<text x="42.7" y="111.1">C45</text>
<text x="42.9" y="113.1">4.7u</text>
<text x="54.8" y="110.6">C46</text>
<text x="54.9" y="112.9">22u</text>
<text x="65.8" y="110.3">C47</text>
<text x="65.8" y="112.6">4.7u</text>
<text x="106.4" y="110.1">VNTC</text>
<text x="186.8" y="112.9">R26</text>
<text x="24" y="118.2">R27</text>
<text x="81.8" y="115.2">FB</text>
<text x="107.5" y="115.2">NTC</text>
<text x="125.2" y="120">LED</text>
<text x="136.5" y="119">R28</text>
<text x="187.2" y="114.9">10k</text>
<text x="23.2" y="120.2">27.4k</text>
<text x="51.3" y="123.8">GND</text>
<text x="106.4" y="122.8">LED1</text>
<text x="125.1" y="121.8">D11</text>
<text x="132.5" y="125.1">LED</text>
<text x="136.6" y="120.8">1.5k</text>
<text x="143.9" y="125.8">1.5k</text>
<text x="144.1" y="124.1">R30</text>
<text x="186.5" y="125.6">R29</text>
<text x="106.4" y="127.9">LED2</text>
<text x="137.6" y="130.1">LED</text>
<text x="151.5" y="130.9">1.5k</text>
<text x="151.7" y="129.1">R31</text>
<text x="186.9" y="127.6">15k</text>
<text x="22.2" y="137.5">R32</text>
<text x="22.6" y="135.5">10k</text>
<text x="81.8" y="135.5">VLIM</text>
<text x="106.4" y="132.9">LED3</text>
<text x="145.2" y="135.2">LED</text>
<text x="159.2" y="136">1.5k</text>
<text x="159.3" y="134.2">R33</text>
<text x="16" y="142.3">GND</text>
<text x="106.4" y="138">LED4</text>
<text x="107.2" y="143.1">CHG</text>
<text x="154.1" y="140.3">LED</text>
<text x="166.8" y="141.1">1.5k</text>
<text x="167" y="139.3">R34</text>
<text x="105.8" y="150.7">MODE</text>
<text x="106.1" y="155.8">ACOK</text>
<text x="64.3" y="158.6">TestPoint</text>
<text x="66.8" y="157.1">TP1</text>
<text x="107.4" y="160.9">VCC</text>
<text x="122.2" y="157.6">GND</text>
<text x="130.5" y="158.1">C48</text>
<text x="132" y="159.9">1u</text>
<text x="81.8" y="163.4">IB</text>
<text x="106.6" y="166">OLIM</text>
<text x="81.8" y="171">PB</text>
<text x="107.4" y="171">ILIM</text>
<text x="123.3" y="171">120k</text>
<text x="123.8" y="169">R35</text>
<text x="107.1" y="176.1">ISET</text>
<text x="123.3" y="176.1">215k</text>
<text x="123.8" y="174.1">R36</text>
<text x="107.4" y="181.2">TMR</text>
<text x="122.8" y="184.5">C49</text>
<text x="99.9" y="187.5" transform="rotate(-90 99.9 187.5)">PGND</text>
<text x="105" y="187.5" transform="rotate(-90 105 187.5)">AGND</text>
<text x="122.6" y="186.3">0.1u</text>
<text x="122.9" y="196.4">NetTie_2</text>
<text x="96.8" y="200.8">GND</text>
<text x="125.1" y="199">NT1</text>
<text x="134.9" y="200.8">GND</text>
</g>
<g font-size="1.8" fill="#a90000">
<text x="86.9" y="25.1">1</text>
<text x="119.9" y="25.1">2</text>
<text x="61.5" y="32.8">2</text>
<text x="69.1" y="30.2">1</text>
<text x="69.1" y="35.3">3</text>
<text x="86.9" y="30.2">5</text>
<text x="119.9" y="30.2">6</text>
<text x="101.3" y="40.1" transform="rotate(-90 101.3 40.1)">3</text>
<text x="103.9" y="40.1" transform="rotate(-90 103.9 40.1)">4</text>
<text x="112.3" y="78.5">6</text>
<text x="112.3" y="86.1">4</text>
<text x="112.3" y="88.6">2</text>
<text x="79.3" y="98.8">1</text>
<text x="111.7" y="98.8">12</text>
<text x="112.3" y="96.3">3</text>
<text x="224.7" y="98.8">1</text>
<text x="224.7" y="96.3">2</text>
<text x="111.7" y="109">19</text>
<text x="78.7" y="114">17</text>
<text x="111.7" y="114">20</text>
<text x="111.7" y="121.7">13</text>
<text x="111.7" y="126.7">14</text>
<text x="111.7" y="131.8">15</text>
<text x="78.7" y="134.4">18</text>
<text x="111.7" y="136.9">16</text>
<text x="111.7" y="142">26</text>
<text x="112.3" y="149.6">8</text>
<text x="111.7" y="154.7">25</text>
<text x="112.3" y="159.8">9</text>
<text x="78.7" y="162.3">21</text>
<text x="111.7" y="164.8">22</text>
<text x="79.3" y="169.9">7</text>
<text x="111.7" y="169.9">24</text>
<text x="111.7" y="175">23</text>
<text x="111.7" y="180.1">11</text>
<text x="98.8" y="189.9" transform="rotate(-90 98.8 189.9)">5</text>
<text x="103.9" y="190.5" transform="rotate(-90 103.9 190.5)">10</text>
</g>
<g font-size="1.8" fill="#0f0f0f">
<text x="73.7" y="120.3">AGND</text>
<text x="185.4" y="134.3">AGND</text>
<text x="177.8" y="147">AGND</text>
<text x="115.6" y="192.7">AGND</text>
</g>
<g font-size="1.1" fill="#0000c2">
<text x="32.8" y="159.7">break</text>
<text x="32.8" y="160.9">During</text>
<text x="36.8" y="159.7">this</text>
<text x="37.3" y="160.9">your</text>
<text x="39.8" y="159.7">pin</text>
<text x="40.6" y="160.9">initial</text>
<text x="42.4" y="159.7">out</text>
<text x="44.8" y="160.9">testing,</text>
<text x="45.1" y="159.7">to</text>
<text x="47.1" y="159.7">a</text>
<text x="48.7" y="159.7">test</text>
<text x="50" y="160.9">you</text>
<text x="51.7" y="159.7">point</text>
<text x="52.8" y="160.9">can</text>
<text x="55.5" y="159.7">on</text>
<text x="55.7" y="160.9">use</text>
<text x="57.7" y="159.7">your</text>
<text x="58.6" y="160.9">a</text>
<text x="60.1" y="160.9">multimeter</text>
<text x="32.8" y="162.2">to</text>
<text x="32.8" y="163.4">&quot;fuel&quot;</text>
<text x="32.8" y="164.6">wires</text>
<text x="34.8" y="162.2">measure</text>
<text x="36.6" y="164.6">to</text>
<text x="37" y="163.4">your</text>
<text x="38.6" y="164.6">insert</text>
<text x="40.3" y="163.4">robot</text>
<text x="40.5" y="162.2">the</text>
<text x="42.7" y="164.6">an</text>
<text x="43.1" y="162.2">voltage</text>
<text x="44.2" y="163.4">is</text>
<text x="44.9" y="164.6">ammeter.</text>
<text x="46" y="163.4">consuming</text>
<text x="48.1" y="162.2">and</text>
<text x="51.1" y="162.2">calculate</text>
<text x="53" y="163.4">without</text>
<text x="57.2" y="162.2">exactly</text>
<text x="58" y="163.4">having</text>
<text x="62.1" y="162.2">how</text>
<text x="62.6" y="163.4">to</text>
<text x="65.2" y="162.2">much</text>
</g>
<g font-size=".9" fill="#0000c2">
<text x="135.5" y="82.6">Saturation</text>
<text x="141.2" y="82.6">Current</text>
<text x="145.5" y="82.6">of</text>
<text x="147.3" y="82.6">at</text>
<text x="149" y="82.6">least</text>
<text x="152.2" y="82.6">7A</text>
<text x="154.1" y="82.6">to</text>
<text x="118" y="101.4">BATTERY</text>
<text x="122.7" y="101.4">HAS</text>
<text x="125.3" y="101.4">BUILT</text>
<text x="128.7" y="101.4">IN</text>
<text x="130.5" y="101.4">BMS</text>
<text x="125.8" y="151.4">The</text>
<text x="128.2" y="151.4">chip</text>
<text x="131" y="151.4">doesnt</text>
<text x="135" y="151.4">need</text>
<text x="138.1" y="151.4">to</text>
<text x="139.8" y="151.4">enter</text>
<text x="143" y="151.4">discharge</text>
<text x="148.5" y="151.4">mode</text>
<text x="140" y="166.4">Charge</text>
<text x="140" y="167.4">Input</text>
<text x="143.2" y="167.4">Limit</text>
<text x="144.1" y="166.4">Current</text>
<text x="147.9" y="167.4">ILIM</text>
<text x="150" y="166.4">ISET</text>
<text x="150.6" y="167.4">-</text>
<text x="152.2" y="167.4">120</text>
<text x="152.7" y="166.4">-</text>
<text x="154.3" y="166.4">215</text>
<text x="156.8" y="167.4">=</text>
<text x="158.4" y="167.4">1.77A</text>
<text x="159" y="166.4">=</text>
<text x="160.6" y="166.4">1A</text>
<text x="161.9" y="167.4">(slightly</text>
<text x="166.6" y="167.4">below</text>
<text x="170.1" y="167.4">1.8A</text>
<text x="173" y="167.4">Limit</text>
<text x="176.1" y="167.4">from</text>
<text x="179.1" y="167.4">micro</text>
<text x="140" y="168.5">Discharge</text>
<text x="145.4" y="168.5">Limit</text>
<text x="150.2" y="168.5">OLIM</text>
<text x="154.8" y="168.5">NA</text>
<text x="156.8" y="168.5">(only</text>
<text x="160" y="168.5">charging)</text>
</g>
</svg>
